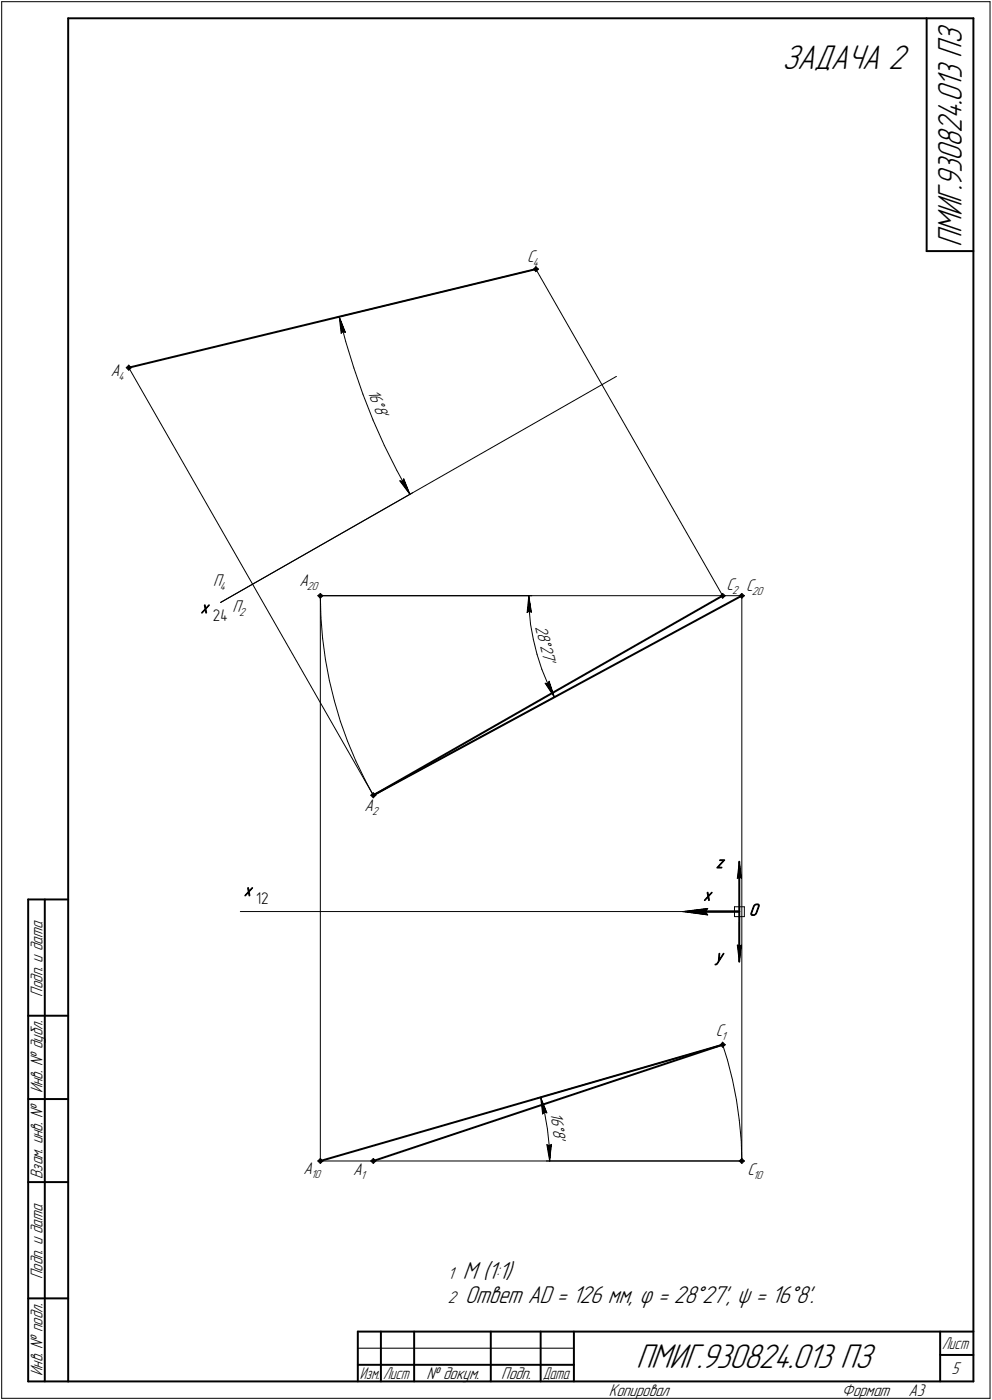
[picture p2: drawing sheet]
<svg xmlns="http://www.w3.org/2000/svg" width="298mm" height="421mm" viewBox="0 0 298 421" stroke-linecap="round" stroke-linejoin="round" font-family="sans-serif">
<g fill="none" stroke="#000" stroke-width=".59">
<path d="M20.5 5.5v410zM20.5 5.5h272zM278.5 5.5v70zM292.5 5.5v410zM278.5 75.5h14zM38.7 110.6l122.3-29.7zM112.2 239.2l105-60zM112.2 239.2l110.7-60zM222.2 259.2v5zM8.5 270.5v145zM8.5 270.5h12zM13.5 270.5v145z"/>
<path d="M207.2 274.2h15zM212.2 274.2h10zM222.2 264.2v20zM222.2 284.2v5zM8.5 305.5h12zM8.5 330.5h12zM8.5 355.5h12zM96.3 349.2l120.9-35zM112.2 349.2l105-35zM8.5 390.5h12zM8.5 415.5h12zM20.5 415.5h272z"/>
<path d="M107.5 400.5h185zM107.5 400.5v15zM107.5 410.5h7zM114.5 400.5v15zM114.5 410.5h10zM124.5 400.5v15zM124.5 410.5h23zM147.5 400.5v15zM147.5 410.5h15zM162.5 400.5v15zM162.5 410.5h10zM172.5 400.5v15z"/>
<path d="M282.5 400.5v15zM282.5 407.5h10z"/>
</g>
<g fill="none" stroke="#000" stroke-width=".3">
<path d="M.5 .5v420zM.5 .5h297zM297.5 .5v420zM100.9 95.5l60.1-14.6zM101.9 95.2l1.9 4.8zM101.9 95.2l.6 5zM101.9 95.2l2 7.5zM103 99.7l.8 .3zM103 99.7l-.5 .5zM160.4 80.9l.6 .8zM160.5 80.9l.5 .5zM160.8 80.9l.2 .3z"/>
<path d="M161 80.9l56.2 98.3zM161 80.7l.3 .2zM161 80.7l-.2 .2zM161 81.2l.3-.3zM161 80.4l.5 .5zM161 80.4l-.5 .5zM161 80.2l.8 .7zM161 80.2l-.6 .7zM161 81.7l.8-.8zM161.3 80.9h.2zM161.5 80.9l-.5 .5zM161.5 80.9h.3z"/>
<path d="M37.9 110.6l.8 .7zM38.2 110.6l.5 .5zM38.4 110.6l.3-.3zM38.4 110.6l.3 .2zM38.7 110.6l73.5 128.6zM38.7 110.3l.2 .3zM38.7 110.8l.2-.2zM38.7 110.1l.5 .5zM38.7 110.1l-.5 .5zM38.7 111.1l.5-.5zM38.7 109.8l.8 .8zM38.7 109.8l-.8 .8z"/>
<path d="M38.7 111.3l.8-.7zM38.9 110.6h.3zM39.2 110.6h.3zM103.9 102.7l2.4 8zM106.3 110.7l2.8 7.8zM109.1 118.5l3 7.8zM112.1 126.3l3.4 7.6zM115.5 133.9l3.7 7.5zM119.2 141.4l4 7.3zM120.1 144.6l3.1 4.1zM120.1 144.6l.9 .2zM121.3 144l-.3 .8z"/>
<path d="M121.3 144l1.9 4.7zM95.5 179.2l.8-.7zM95.5 179.2l.8 .7zM95.8 179.2l.5-.5zM95.8 179.2l.5 .5zM96 179.2l.3-.3zM96 179.2l.3 .2zM96.3 179.2l.1 6.4zM96.3 178.9l.2 .3zM96.3 179.4l.2-.2zM96.3 178.7l.5 .5zM96.3 179.7l.5-.5z"/>
<path d="M96.3 178.5l.7 .7zM96.3 179.9l.7-.7zM96.3 179.2h126.6zM96.3 179.2v170zM96.3 179.2h63.6zM96.5 179.2h.3zM96.8 179.2h.2zM158.9 179.2l.8 4.9zM158.9 179.2l-.5 5zM158.9 179.2l.1 3.8zM216.5 179.2l.7 .7zM216.7 179.2l.5-.5z"/>
<path d="M216.7 179.2l.5 .5zM216.9 179.2l.3-.3zM216.9 179.2l.3 .2zM217.2 178.9l.2 .3zM217.2 178.7l.5 .5zM217.2 179.7l.5-.5zM217.2 178.5l.7 .7zM217.2 178.5l-.7 .7zM217.2 179.9l.7-.7zM217.4 179.2l-.2 .2zM217.4 179.2h.3zM217.7 179.2h.2z"/>
<path d="M222.2 179.2l.7-.7zM222.2 179.2l.7 .7zM222.4 179.2l.5-.5zM222.4 179.2l.5 .5zM222.7 179.2l.2-.3zM222.7 179.2l.2 .2zM222.9 178.9l.3 .3zM222.9 179.4l.3-.2zM222.9 178.7l.5 .5zM222.9 179.7l.5-.5zM222.9 178.5l.8 .7zM222.9 179.9l.8-.7z"/>
<path d="M222.9 179.2v170zM223.2 179.2h.2zM223.4 179.2h.3zM66.3 181.2l119-68zM66.3 181.2l57.7-33zM96.4 185.6l.5 6.3zM96.9 191.9l.9 6.4zM97.8 198.3l1.2 6.3zM158.4 184.2l.6-.5zM159 183.7l.7 .4zM159 183l.4 4.7zM159.4 187.7l.9 4.6z"/>
<path d="M160.3 192.3l1.1 4.5zM161.4 196.8l1.4 4.5zM99 204.6l1.5 6.2zM100.5 210.8l1.8 6.1zM102.3 216.9l2.2 6.1zM162.8 201.3l1.8 4.3zM163.8 205.5l2.8 4.2zM163.8 205.5l.8 .2zM164.6 205.6l2 4.1zM165 204.9l-.4 .8zM165 204.9l1.6 4.8zM104.5 223l2.4 5.9z"/>
<path d="M106.9 228.9l2.8 5.7zM109.7 234.6l2.5 4.6zM111.4 239.2l.8 .7zM111.7 239.2l.5 .5zM111.9 239.2l.3 .2zM112.2 238.9l.2 .3zM112.2 238.9l-.3 .3zM112.2 239.4l.2-.2zM112.2 238.7l.5 .5zM112.2 238.7l-.5 .5zM112.2 239.7l.5-.5zM112.2 238.4l.7 .8z"/>
<path d="M112.2 238.4l-.8 .8zM112.2 239.9l.7-.7zM112.2 239.2l55.3-30zM112.4 239.2h.3zM112.7 239.2h.2zM222.2 259.2v5zM222.2 259.2l.6 5zM222.2 259.2l-.6 5zM72.2 274.2h145zM205.1 274.2l7.6-1zM205.1 274.2l7.6 1zM205.1 274.2h15z"/>
<path d="M211.9 274.2l.8 1zM212.7 273.2l-.8 1zM220.7 275.7h3zM220.7 272.7v3zM220.7 272.7h3zM221.6 264.2l.6-.5zM222.2 263.7l.6 .5zM222.2 277.2v12zM223.7 272.7v3zM221.6 284.2l.6 5zM221.6 284.2l.6 .4zM222.2 284.6l.6-.4z"/>
<path d="M222.8 284.2l-.6 5zM216.5 314.2l.7 .8zM216.7 314.2l.5 .5zM216.9 314.2l.3 .3zM217.2 313.9l.2 .3zM217.2 313.9l-.3 .3zM217.2 314.5l.2-.3zM217.2 313.7l.5 .5zM217.2 313.7l-.5 .5zM217.2 313.4l.7 .8zM217.2 313.4l-.7 .8zM217.2 315l.7-.8z"/>
<path d="M217.2 314.2l1.4 4.6zM217.4 314.2h.3zM217.7 314.2l-.5 .5zM217.7 314.2h.2zM218.6 318.8l1.5 6zM161.5 330.3l55.7-16.1zM162.5 330l1.8 4.7zM162.5 330l.6 5zM162.5 330l1.2 4.7zM163.6 334.4l.7 .3zM163.6 334.4l-.5 .6zM163.7 334.7l.8 4.8z"/>
<path d="M164.5 339.5l.5 4.8zM220.1 324.8l1.2 6zM221.3 330.8l.9 6.1zM222.2 336.9l.6 6.2zM95.5 349.2l.8 .7zM95.8 349.2l.5-.5zM95.8 349.2l.5 .5zM96 349.2l.3-.3zM96 349.2l.3 .2zM96.3 348.9l.2 .3zM96.3 349.4l.2-.2zM96.3 348.7l.5 .5z"/>
<path d="M96.3 349.7l.5-.5zM96.3 348.4l.7 .8zM96.3 348.4l-.8 .8zM96.3 349.2h126.6zM96.5 349.2h.3zM96.8 349.2h.2zM97 349.2l-.7 .7zM111.4 349.2l.8 .7zM111.7 349.2l.5 .5zM111.9 349.2l.3 .2zM112.2 348.9l.2 .3zM112.2 348.9l-.3 .3z"/>
<path d="M112.2 349.4l.2-.2zM112.2 348.7l.5 .5zM112.2 348.7l-.5 .5zM112.2 349.7l.5-.5zM112.2 348.4l.7 .8zM112.2 348.4l-.8 .8zM112.2 349.9l.7-.7zM112.4 349.2h.3zM112.7 349.2h.2zM164.2 349.2h58.7zM164.3 344.3l.9 4.9zM164.3 344.3l.7 .4z"/>
<path d="M165 344.7l.7-.5zM165 344.3l.2 4.8zM165.2 349.1h.1M165.7 344.2l-.5 5zM222.2 349.2l.7-.8zM222.2 349.2l.7 .7zM222.4 349.2l.5 .5zM222.7 349.2l.2 .2zM222.8 343.1l.1 6.1zM222.9 348.9l.3 .3zM222.9 348.9l-.2 .3zM222.9 349.4l.3-.2z"/>
<path d="M222.9 348.7l.5 .5zM222.9 348.7l-.5 .5zM222.9 348.4l.8 .8zM222.9 349.9l.8-.7zM223.2 349.2h.2zM223.4 349.2l-.5 .5zM223.4 349.2h.3zM107.5 405.5h65zM.5 420.5h297z"/>
</g>
<g fill="#000" stroke="#000" stroke-width=".3">
<path d="M102.1 95.9h.2zM102.2 96.2h.2zM102.2 96.3h.2zM102.3 96.4h.1zM102.3 96.4h.1zM102.3 96.5h.1zM102.3 96.6h.2zM102.4 96.7h.1zM102.4 96.8h.2zM102.4 96.9h.2zM102.4 96.9h.2zM102.4 97h.3zM102.4 97.1h.3zM102.4 97.2h.4zM102.4 97.3h.4zM102.5 97.4h.3zM102.5 97.5h.4zM102.5 97.5h.4zM102.5 97.6h.4zM102.6 97.7h.4zM102.6 97.8h.4zM102.6 97.9h.4zM102.6 98h.4zM102.7 98h.3zM102.7 98.1h.4zM102.7 98.2h.4zM102.7 98.3h.5zM102.8 98.4h.4zM102.8 98.5h.4zM102.8 98.6h.5zM102.8 98.6h.5zM102.9 98.7h.5zM102.9 98.8h.5zM102.9 98.9h.5zM102.9 99h.6zM103 99.1h.5zM103 99.1h.5zM103 99.2h.5zM103 99.3h.5zM103 99.4h.6zM103 99.5h.6zM103 99.6h.7zM103 99.7h.7zM103.3 99.7h.4zM103.5 99.8h.3zM103.6 99.9h.2z"/>
<path d="M102.1 96.4h.2zM102.1 96.4h.2zM102.1 96.5h.2zM102.1 96.6h.2zM102.2 96.7h.2zM102.2 96.8h.2zM102.2 96.9h.2zM102.2 96.9h.2zM102.2 97h.2zM102.2 97.1h.2zM102.2 97.2h.2zM102.2 97.3h.2zM102.2 97.4h.3zM102.3 97.5h.2zM102.3 97.5h.2zM102.3 97.6h.2zM102.3 97.7h.3zM102.3 97.8h.3zM102.3 97.9h.3zM102.3 98h.3zM102.3 98h.4zM102.4 98.1h.3zM102.4 98.2h.3zM102.4 98.3h.3zM102.4 98.4h.4zM102.4 98.5h.4zM102.4 98.6h.4zM102.4 98.6h.4zM102.4 98.7h.5zM102.4 98.8h.5zM102.4 98.9h.5zM102.4 99h.5zM102.4 99.1h.6zM102.4 99.1h.6zM102.4 99.2h.6zM102.4 99.3h.6zM102.4 99.4h.6zM102.4 99.5h.6zM102.5 99.6h.5zM102.5 99.7h.5zM102.5 99.7h.5zM102.5 99.8h.5zM102.5 99.9h.4zM102.5 100h.3zM102.5 100.1h.2z"/>
<path d="M120.2 144.7h.4zM120.3 144.8h.7zM120.4 144.9h.7zM120.4 144.9h.8zM120.5 145h.7zM120.6 145.1h.6zM120.6 145.2h.6zM120.6 145.3h.7zM120.7 145.4h.6zM120.8 145.5h.6zM120.9 145.5h.6zM120.9 145.6h.6zM121 145.7h.6zM121.1 145.8h.5zM121.2 145.9h.5zM121.2 146h.5zM121.2 146h.6zM121.3 146.1h.5zM121.4 146.2h.4zM121.4 146.3h.5zM121.5 146.4h.4zM121.6 146.5h.4zM121.7 146.6h.3zM121.7 146.6h.4zM121.8 146.7h.3zM121.8 146.8h.4zM121.9 146.9h.4zM121.9 147h.4zM122 147.1h.3zM122.1 147.2h.2zM122.2 147.2h.2zM122.2 147.3h.2zM122.3 147.4h.2zM122.3 147.5h.3zM122.4 147.6h.2zM122.4 147.7h.3zM122.5 147.7h.2zM122.6 147.8h.2zM122.7 148h.2zM122.8 148.1h.1z"/>
<path d="M121.2 144.3h.3zM121.2 144.4h.3zM121.2 144.4h.3zM121.2 144.5h.4zM121.1 144.6h.5zM121.1 144.7h.6zM121 144.8h.7zM121.1 144.9h.6zM121.2 144.9h.6zM121.2 145h.6zM121.2 145.1h.6zM121.2 145.2h.6zM121.3 145.3h.5zM121.3 145.4h.6zM121.4 145.5h.5zM121.5 145.5h.5zM121.5 145.6h.5zM121.6 145.7h.4zM121.6 145.8h.5zM121.7 145.9h.4zM121.7 146h.5zM121.8 146h.4zM121.8 146.1h.4zM121.8 146.2h.5zM121.9 146.3h.4zM121.9 146.4h.4zM122 146.5h.3zM122 146.6h.3zM122.1 146.6h.3zM122.1 146.7h.3zM122.2 146.8h.3zM122.3 146.9h.2zM122.3 147h.2zM122.3 147.1h.3zM122.3 147.2h.3zM122.4 147.2h.3zM122.4 147.3h.3zM122.5 147.4h.2zM122.6 147.5h.2zM122.6 147.6h.2zM122.7 147.7h.2zM122.7 147.7h.2zM122.8 147.9h.1z"/>
<path d="M158.8 180h.2zM158.8 180.1h.2zM158.8 180.2h.2zM158.8 180.3h.2zM158.8 180.3h.2zM158.8 180.4h.2zM158.8 180.5h.2zM158.8 180.6h.2zM158.8 180.7h.2zM158.8 180.8h.2zM158.7 180.8h.3zM158.7 180.9h.3zM158.7 181h.3zM158.7 181.1h.3zM158.7 181.2h.3zM158.7 181.3h.3zM158.7 181.4h.3zM158.7 181.4h.3zM158.7 181.5h.3zM158.7 181.6h.3zM158.7 181.7h.3zM158.7 181.8h.3zM158.7 181.9h.3zM158.7 181.9h.3zM158.7 182h.3zM158.7 182.1h.3zM158.7 182.2h.3zM158.7 182.3h.3zM158.7 182.4h.3zM158.7 182.5h.3zM158.6 182.5h.4zM158.6 182.6h.4zM158.6 182.7h.4zM158.6 182.8h.4zM158.6 182.9h.4zM158.6 183h.4zM158.6 183h.4zM158.6 183.1h.4zM158.6 183.2h.4zM158.6 183.3h.4zM158.5 183.4h.5zM158.5 183.5h.5zM158.5 183.6h.5zM158.5 183.6h.5zM158.5 183.7h.5zM158.5 183.8h.4zM158.5 183.9h.3zM158.5 184h.2zM158.5 184.1h.2z"/>
<path d="M159 180.3h.2zM159 180.4h.2zM159 180.5h.2zM159 180.6h.2zM159 180.7h.2zM159 180.8h.2zM159 180.8h.3zM159 180.9h.3zM159 181h.3zM159 181.1h.3zM159 181.2h.3zM159 181.3h.3zM159 181.4h.3zM159 181.4h.3zM159 181.5h.3zM159 181.6h.3zM159 181.7h.3zM159 181.8h.3zM159 181.9h.3zM159 181.9h.4zM159 182h.4zM159 182.1h.4zM159 182.2h.4zM159 182.3h.4zM159 182.4h.4zM159 182.5h.4zM159 182.5h.5zM159 182.6h.5zM159 182.7h.5zM159 182.8h.5zM159 182.9h.5zM159 183h.5zM159 183h.6zM159 183.1h.6zM159 183.2h.6zM159 183.3h.6zM159 183.4h.6zM159 183.5h.6zM159 183.6h.6zM159 183.6h.7zM159 183.7h.7zM159.2 183.8h.5zM159.3 183.9h.4zM159.4 184h.3z"/>
<path d="M163.9 205.6h.4zM164 205.7h.6zM164 205.7h.7zM164.1 205.8h.6zM164.2 205.9h.6zM164.2 206h.6zM164.3 206.1h.5zM164.3 206.2h.5zM164.3 206.2h.6zM164.4 206.3h.5zM164.5 206.4h.5zM164.5 206.5h.5zM164.6 206.6h.5zM164.7 206.7h.4zM164.7 206.8h.5zM164.8 206.8h.4zM164.8 206.9h.5zM164.8 207h.5zM164.9 207.1h.5zM165 207.2h.4zM165 207.3h.4zM165.1 207.3h.3zM165.2 207.4h.3zM165.2 207.5h.3zM165.3 207.6h.3zM165.4 207.7h.2zM165.4 207.8h.3zM165.4 207.9h.3zM165.5 207.9h.3zM165.5 208h.3zM165.6 208.1h.3zM165.7 208.2h.2zM165.7 208.3h.2zM165.8 208.4h.1zM165.9 208.4h.1zM165.9 208.5h.1zM165.9 208.6h.2zM166 208.8h.2z"/>
<path d="M164.9 205.1h.2zM164.9 205.1h.2zM164.8 205.2h.4zM164.8 205.3h.4zM164.8 205.4h.4zM164.8 205.5h.5zM164.7 205.6h.6zM164.6 205.7h.7zM164.7 205.7h.7zM164.7 205.8h.7zM164.8 205.9h.6zM164.8 206h.6zM164.8 206.1h.6zM164.8 206.2h.6zM164.9 206.2h.6zM164.9 206.3h.6zM165 206.4h.5zM165 206.5h.6zM165.1 206.6h.5zM165.1 206.7h.5zM165.2 206.8h.5zM165.2 206.8h.5zM165.3 206.9h.4zM165.3 207h.5zM165.4 207.1h.4zM165.4 207.2h.4zM165.4 207.3h.5zM165.4 207.3h.5zM165.5 207.4h.4zM165.5 207.5h.4zM165.6 207.6h.3zM165.6 207.7h.3zM165.7 207.8h.3zM165.7 207.9h.3zM165.8 207.9h.2zM165.8 208h.3zM165.9 208.1h.2zM165.9 208.2h.2zM165.9 208.3h.3zM165.9 208.4h.3zM166 208.4h.2zM166 208.5h.3zM166.1 208.6h.2zM166.1 208.7h.2zM166.2 208.8h.2zM166.2 208.9h.2zM166.3 209h.2z"/>
<path d="M222 260.6h.2zM222 260.7h.2zM222 260.8h.2zM222 260.9h.2zM222 260.9h.2zM222 261h.2zM222 261.1h.2zM222 261.2h.2zM222 261.3h.2zM221.9 261.4h.3zM221.9 261.5h.3zM221.9 261.5h.3zM221.9 261.6h.3zM221.9 261.7h.3zM221.9 261.8h.3zM221.9 261.9h.3zM221.9 262h.3zM221.8 262h.4zM221.8 262.1h.4zM221.8 262.2h.4zM221.8 262.3h.4zM221.8 262.4h.4zM221.8 262.5h.4zM221.8 262.6h.4zM221.8 262.6h.4zM221.8 262.7h.4zM221.7 262.8h.5zM221.7 262.9h.5zM221.7 263h.5zM221.7 263.1h.5zM221.7 263.1h.5zM221.7 263.2h.5zM221.7 263.3h.5zM221.7 263.4h.5zM221.7 263.5h.5zM221.7 263.6h.5zM221.7 263.7h.5zM221.7 263.7h.4zM221.7 263.8h.3zM221.7 263.9h.2zM221.7 264h.1z"/>
<path d="M222.2 259.8h.1zM222.2 259.9h.1zM222.2 260h.1zM222.2 260.1h.1zM222.2 260.2h.1zM222.2 260.3h.1zM222.2 260.3h.1zM222.2 260.4h.2zM222.2 260.5h.2zM222.2 260.6h.2zM222.2 260.7h.2zM222.2 260.8h.2zM222.2 260.9h.2zM222.2 260.9h.2zM222.2 261h.2zM222.2 261.1h.3zM222.2 261.2h.3zM222.2 261.3h.3zM222.2 261.4h.3zM222.2 261.5h.3zM222.2 261.5h.3zM222.2 261.6h.3zM222.2 261.7h.4zM222.2 261.8h.4zM222.2 261.9h.4zM222.2 262h.4zM222.2 262h.4zM222.2 262.1h.4zM222.2 262.2h.4zM222.2 262.3h.5zM222.2 262.4h.5zM222.2 262.5h.5zM222.2 262.6h.5zM222.2 262.6h.5zM222.2 262.7h.5zM222.2 262.8h.5zM222.2 262.9h.5zM222.2 263h.6zM222.2 263.1h.6zM222.2 263.1h.6zM222.2 263.2h.6zM222.2 263.3h.6zM222.2 263.4h.6zM222.2 263.5h.6zM222.2 263.6h.6zM222.2 263.7h.6zM222.3 263.7h.5zM222.4 263.8h.4zM222.5 263.9h.3zM222.7 264h.1z"/>
<path d="M205.1 274.2h6.8zM205.8 274.2h6.2zM206.4 274.3h5.7zM207.1 274.4h5.1zM207.7 274.5h4.5zM208.4 274.6h3.9zM209 274.7h3.3zM209.5 274.7h2.9zM210.2 274.8h2.2zM210.8 274.9h1.7zM211.5 275h1.1zM212.1 275.1h.6z"/>
<path d="M212 273.3h.7zM211.3 273.4h1.3zM210.7 273.5h1.8zM210 273.6h2.4zM209.3 273.6h3zM208.6 273.7h3.7zM207.9 273.8h4.4zM207.3 273.9h4.9zM206.6 274h5.5zM205.9 274.1h6.1z"/>
<path d="M221.7 284.4h.1zM221.7 284.5h.3zM221.7 284.6h.4zM221.7 284.6h.5zM221.7 284.7h.5zM221.7 284.8h.5zM221.7 284.9h.5zM221.7 285h.5zM221.7 285.1h.5zM221.7 285.2h.5zM221.7 285.2h.5zM221.7 285.3h.5zM221.7 285.4h.5zM221.7 285.5h.5zM221.7 285.6h.5zM221.8 285.7h.4zM221.8 285.7h.4zM221.8 285.8h.4zM221.8 285.9h.4zM221.8 286h.4zM221.8 286.1h.4zM221.8 286.2h.4zM221.8 286.3h.4zM221.8 286.3h.4zM221.9 286.4h.3zM221.9 286.5h.3zM221.9 286.6h.3zM221.9 286.7h.3zM221.9 286.8h.3zM221.9 286.9h.3zM221.9 286.9h.3zM221.9 287h.3zM222 287.1h.2zM222 287.2h.2zM222 287.3h.2zM222 287.4h.2zM222 287.4h.2zM222 287.5h.2zM222 287.6h.2zM222 287.7h.2zM222 287.8h.2z"/>
<path d="M222.6 284.4h.2zM222.5 284.5h.3zM222.3 284.6h.5zM222.2 284.6h.6zM222.2 284.7h.6zM222.2 284.8h.6zM222.2 284.9h.6zM222.2 285h.6zM222.2 285.1h.6zM222.2 285.2h.6zM222.2 285.2h.6zM222.2 285.3h.6zM222.2 285.4h.6zM222.2 285.5h.5zM222.2 285.6h.5zM222.2 285.7h.5zM222.2 285.7h.5zM222.2 285.8h.5zM222.2 285.9h.5zM222.2 286h.5zM222.2 286.1h.5zM222.2 286.2h.4zM222.2 286.3h.4zM222.2 286.3h.4zM222.2 286.4h.4zM222.2 286.5h.4zM222.2 286.6h.4zM222.2 286.7h.4zM222.2 286.8h.3zM222.2 286.9h.3zM222.2 286.9h.3zM222.2 287h.3zM222.2 287.1h.3zM222.2 287.2h.3zM222.2 287.3h.3zM222.2 287.4h.2zM222.2 287.4h.2zM222.2 287.5h.2zM222.2 287.6h.2zM222.2 287.7h.2zM222.2 287.8h.2zM222.2 287.9h.2zM222.2 288h.2zM222.2 288h.1zM222.2 288.1h.1zM222.2 288.2h.1zM222.2 288.3h.1zM222.2 288.4h.1zM222.2 288.5h.1zM222.2 288.5h.1z"/>
<path d="M162.6 330.7h.2zM162.7 331h.2zM162.7 331h.2zM162.8 331.1h.2zM162.8 331.2h.2zM162.8 331.3h.2zM162.8 331.4h.3zM162.9 331.5h.2zM162.9 331.6h.3zM162.9 331.6h.3zM162.9 331.7h.3zM163 331.8h.2zM163 331.9h.2zM163 332h.3zM163 332.1h.3zM163.1 332.1h.2zM163.1 332.2h.3zM163.1 332.3h.3zM163.1 332.4h.4zM163.2 332.5h.3zM163.2 332.6h.3zM163.2 332.7h.4zM163.2 332.7h.4zM163.2 332.8h.5zM163.2 332.9h.5zM163.2 333h.5zM163.2 333.1h.5zM163.3 333.2h.4zM163.3 333.2h.5zM163.3 333.3h.5zM163.3 333.4h.5zM163.4 333.5h.5zM163.4 333.6h.5zM163.4 333.7h.6zM163.4 333.8h.6zM163.5 333.8h.5zM163.5 333.9h.6zM163.5 334h.6zM163.5 334.1h.7zM163.6 334.2h.6zM163.6 334.3h.6zM163.6 334.3h.7zM163.6 334.4h.7zM163.8 334.5h.5zM164.1 334.6h.2z"/>
<path d="M162.6 331.1h.2zM162.6 331.2h.2zM162.6 331.3h.2zM162.6 331.4h.2zM162.7 331.5h.2zM162.7 331.6h.2zM162.7 331.6h.2zM162.7 331.7h.2zM162.7 331.8h.3zM162.7 331.9h.3zM162.7 332h.3zM162.7 332.1h.3zM162.7 332.1h.4zM162.8 332.2h.3zM162.8 332.3h.3zM162.8 332.4h.3zM162.8 332.5h.4zM162.8 332.6h.4zM162.8 332.7h.4zM162.8 332.7h.4zM162.8 332.8h.4zM162.9 332.9h.3zM162.9 333h.3zM162.9 333.1h.3zM162.9 333.2h.4zM162.9 333.2h.4zM162.9 333.3h.4zM162.9 333.4h.4zM162.9 333.5h.5zM162.9 333.6h.5zM163 333.7h.4zM163 333.8h.4zM163 333.8h.5zM163 333.9h.5zM163 334h.5zM163 334.1h.5zM163 334.2h.6zM163 334.3h.6zM163.1 334.3h.5zM163.1 334.4h.5zM163.1 334.5h.5zM163.1 334.6h.4zM163.1 334.7h.3zM163.1 334.8h.2zM163.1 334.9h.1z"/>
<path d="M164.4 344.4h.3zM164.4 344.5h.4zM164.4 344.6h.5zM164.4 344.7h.6zM164.5 344.8h.6zM164.5 344.8h.6zM164.5 344.9h.6zM164.5 345h.6zM164.5 345.1h.6zM164.5 345.2h.6zM164.6 345.3h.5zM164.6 345.4h.5zM164.6 345.4h.5zM164.6 345.5h.5zM164.6 345.6h.5zM164.6 345.7h.5zM164.7 345.8h.4zM164.7 345.9h.4zM164.7 345.9h.4zM164.7 346h.4zM164.7 346.1h.4zM164.7 346.2h.4zM164.8 346.3h.3zM164.8 346.4h.3zM164.8 346.5h.3zM164.8 346.5h.3zM164.8 346.6h.3zM164.8 346.7h.3zM164.8 346.8h.3zM164.8 346.9h.3zM164.8 347h.4zM164.8 347h.4zM164.8 347.1h.4zM164.9 347.2h.3zM164.9 347.3h.3zM164.9 347.4h.3zM164.9 347.5h.3zM164.9 347.6h.3zM164.9 347.6h.3zM165 347.7h.2zM165 347.8h.2zM165 347.9h.2zM165 348h.2zM165 348.1h.2zM165 348.1h.2z"/>
<path d="M165.5 344.3h.2zM165.4 344.4h.3zM165.3 344.5h.4zM165.2 344.6h.5zM165 344.7h.7zM165.1 344.8h.6zM165.1 344.8h.6zM165.1 344.9h.6zM165.1 345h.5zM165.1 345.1h.5zM165.1 345.2h.5zM165.1 345.3h.5zM165.1 345.4h.5zM165.1 345.4h.5zM165.1 345.5h.5zM165.1 345.6h.5zM165.1 345.7h.5zM165.1 345.8h.5zM165.1 345.9h.4zM165.1 345.9h.4zM165.1 346h.4zM165.1 346.1h.4zM165.1 346.2h.4zM165.1 346.3h.4zM165.1 346.4h.4zM165.1 346.5h.4zM165.1 346.5h.4zM165.1 346.6h.4zM165.1 346.7h.3zM165.1 346.8h.3zM165.1 346.9h.3zM165.2 347h.2zM165.2 347h.2zM165.2 347.1h.2zM165.2 347.2h.2zM165.2 347.3h.2zM165.2 347.4h.2zM165.2 347.5h.2zM165.2 347.6h.2zM165.2 347.6h.2zM165.2 347.7h.2zM165.2 347.8h.2zM165.2 347.9h.2zM165.2 348h.2zM165.2 348.1h.2zM165.2 348.1h.2zM165.2 348.2h.2zM165.2 348.3h.2z"/>
</g>
<g font-size="10.9">
<text x="235.1" y="20.8">ЗАДАЧА 2</text>
<text x="289" y="74.4" transform="rotate(-90 289 74.4)">ПМИГ.930824.013 ПЗ</text>
<text x="191.1" y="411.5">ПМИГ.930824.013 ПЗ</text>
</g>
<g font-size="7.8">
<text x="139" y="384.5">М (1:1)</text>
<text x="139.8" y="391.9">Ответ AD = 126 мм, φ = 28Å27', ψ = 16Å8'.</text>
</g>
<g font-size="5.4">
<text x="158.4" y="78.9">С</text>
<text x="33.3" y="113.1">А</text>
<text x="110.4" y="117.8" transform="rotate(68 110.4 117.8)">16Å8'</text>
<text x="64.1" y="176.2">П</text>
<text x="90" y="176.4">А</text>
<text x="218.3" y="177.4">С</text>
<text x="224.2" y="177.7">С</text>
<text x="60.3" y="184.4">x</text>
<text x="69.8" y="184">П</text>
<text x="160.9" y="188.5" transform="rotate(76 160.9 188.5)">28Å27'</text>
<text x="109.6" y="243.9">А</text>
<text x="215.2" y="261.1">z</text>
<text x="73.3" y="269.4">x</text>
<text x="211.4" y="270.8">x</text>
<text x="225.2" y="275.3">O</text>
<text x="215" y="289.2">y</text>
<text x="12.8" y="299.7" transform="rotate(-90 12.8 299.7)">Подп. и дата</text>
<text x="215.1" y="311.7">С</text>
<text x="12.8" y="328.8" transform="rotate(-90 12.8 328.8)">Инв. № дубл.</text>
<text x="165.4" y="334.6" transform="rotate(82 165.4 334.6)">16Å8'</text>
<text x="91.2" y="353">А</text>
<text x="106.1" y="353.4">А</text>
<text x="224.6" y="353.3">С</text>
<text x="12.8" y="354.6" transform="rotate(-90 12.8 354.6)">Взам. инв. №</text>
<text x="12.8" y="384.7" transform="rotate(-90 12.8 384.7)">Подп. и дата</text>
<text x="134.6" y="384.5">1</text>
<text x="134.6" y="391.9">2</text>
<text x="12.8" y="413.8" transform="rotate(-90 12.8 413.8)">Инв. № подл.</text>
<text x="285.9" y="413.3">5</text>
<text x="128.2" y="414.8">№ докум.</text>
<text x="150.6" y="414.8">Подп.</text>
<text x="183" y="419.8">Копировал</text>
<text x="253" y="419.8">Формат</text>
<text x="273" y="419.8">A3</text>
</g>
<g font-size="5.3">
<text x="283.1" y="405.8">Лист</text>
<text x="108.1" y="414.8">Изм.</text>
<text x="115.1" y="414.8">Лист</text>
<text x="163.1" y="414.8">Дата</text>
</g>
<g font-size="5.1">
<text x="64" y="186.9">24</text>
<text x="77" y="271.9">12</text>
</g>
<g font-size="3.7">
<text x="160.2" y="80.1">4</text>
<text x="35.6" y="114.3">4</text>
<text x="66.1" y="177.4">4</text>
<text x="92.3" y="177.6">20</text>
<text x="220" y="178.7">2</text>
<text x="226" y="178.9">20</text>
<text x="71.8" y="185.3">2</text>
<text x="111.8" y="245.1">2</text>
<text x="216.8" y="312.9">1</text>
<text x="93.5" y="354.2">10</text>
<text x="108.4" y="354.6">1</text>
<text x="226.4" y="354.6">10</text>
</g>
</svg>
